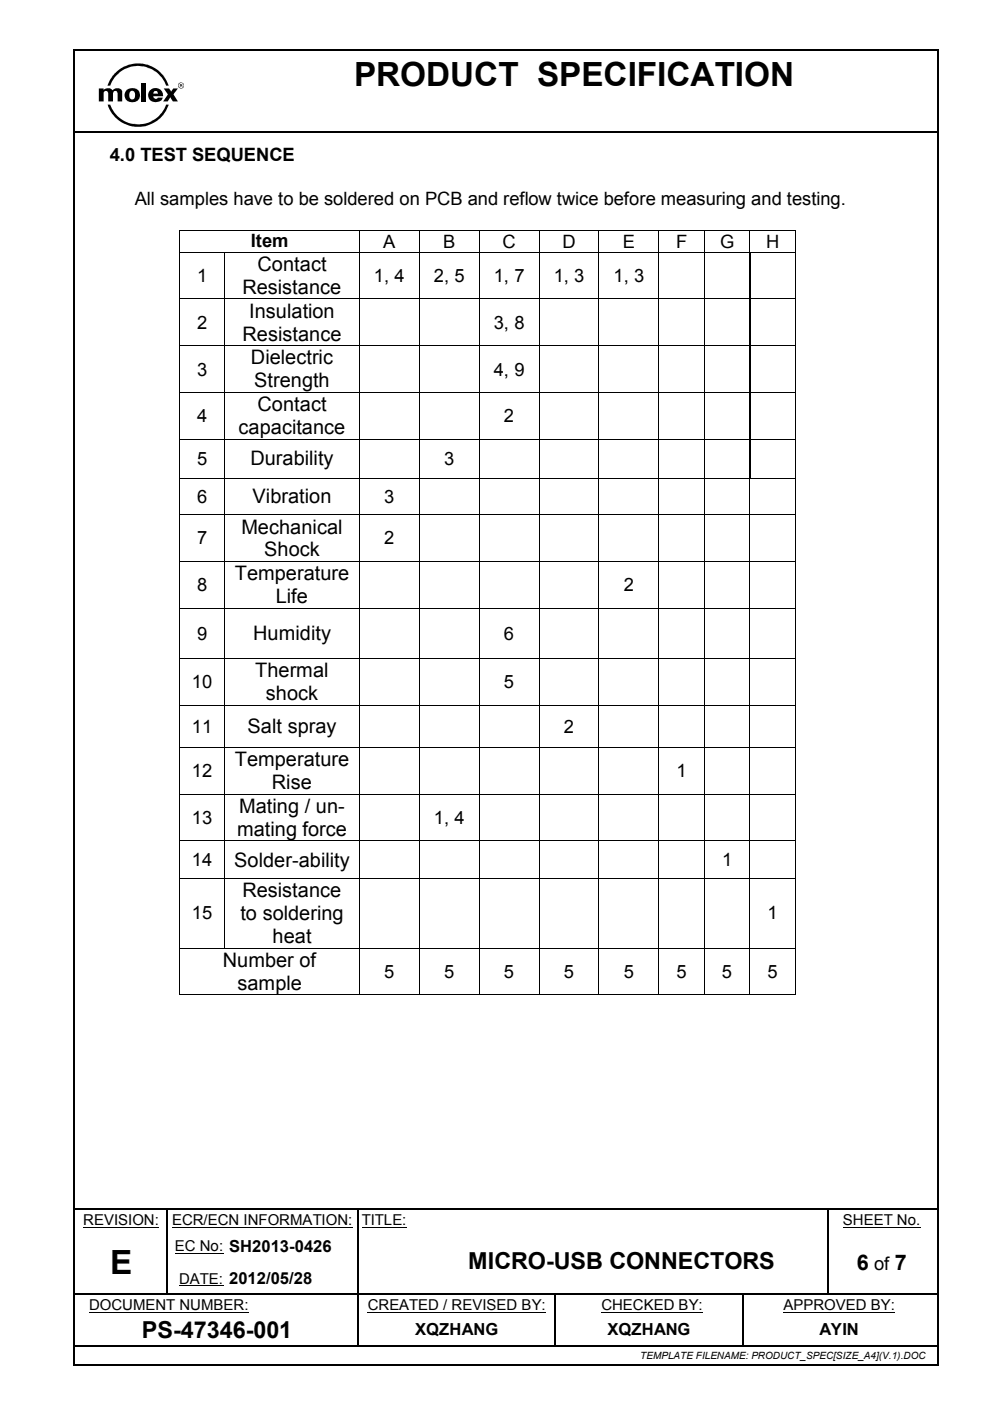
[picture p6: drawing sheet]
<svg xmlns="http://www.w3.org/2000/svg" width="210mm" height="297mm" viewBox="0 0 210 297" stroke-linecap="round" stroke-linejoin="round" font-family="sans-serif">
<g fill="none" stroke="#000" stroke-width=".34">
<path d="M15.7 10.7v278.6M15.9 10.5h182.7M198.8 10.7v278.6M15.9 27.9h182.7M15.9 256.4h19.3M35.5 256.4h40.4M76.2 256.4h11.8M88.3 256.4h87.2M175.8 256.4h22.4M76 279.1v6.1M117.7 279.1v6.1M15.9 285.4h59.9"/>
<path d="M15.9 289.5h182.7M76.2 285.4h41.4M117.9 285.4h39.5M157.7 285.4h40.5"/>
</g>
<g fill="none" stroke="#000" stroke-width=".21">
<path d="M38.1 48.9v4.5M38.1 53.6v9.7M38.2 48.8h37.9M38.2 53.5h9.3M47.6 53.6v9.7M47.7 53.5h28.4M76.2 48.9v4.5M76.2 53.6v9.7M76.3 48.8h12.5M76.3 53.5h12.5M88.9 48.9v4.5M88.9 53.6v9.7"/>
<path d="M89 48.8h12.5M89 53.5h12.5M101.6 48.9v4.5M101.6 53.6v9.7M101.7 48.8h12.5M101.7 53.5h12.5M114.3 48.9v4.5M114.3 53.6v9.7M114.4 48.8h12.5M114.4 53.5h12.5M127 48.9v4.5M127 53.6v9.7"/>
<path d="M127.1 48.8h12.5M127.1 53.5h12.5M139.7 48.9v4.5M139.7 53.6v9.7M139.8 48.8h9.5M139.8 53.5h9.5M149.4 48.9v4.5M149.4 53.6v9.7M149.4 48.8h9.5M149.4 53.5h9.5M159 48.9v4.5M159.1 48.8h9.5"/>
<path d="M159.3 53.5h9.3M168.7 48.9v4.5M168.7 53.6v9.7M38.1 63.5v9.7M38.1 73.4v9.7M38.2 63.4h9.3M38.2 73.3h9.3M47.6 63.5v9.7M47.6 73.4v9.7M47.7 63.4h28.4M47.7 73.3h28.4M76.2 63.5v9.7"/>
<path d="M76.2 73.4v9.7M76.3 63.4h12.5M76.3 73.3h12.5M88.9 63.5v9.7M88.9 73.4v9.7M89 63.4h12.5M89 73.3h12.5M101.6 63.5v9.7M101.6 73.4v9.7M101.7 63.4h12.5M101.7 73.3h12.5M114.3 63.5v9.7"/>
<path d="M114.3 73.4v9.7M114.4 63.4h12.5M114.4 73.3h12.5M127 63.5v9.7M127 73.4v9.7M127.1 63.4h12.5M127.1 73.3h12.5M139.7 63.5v9.7M139.7 73.4v9.7M139.8 63.4h9.5M139.8 73.3h9.5M149.4 63.5v9.7"/>
<path d="M149.4 73.4v9.7M149.4 63.4h9.5M149.4 73.3h9.5M159.1 63.4h9.5M159.1 73.3h9.5M168.7 63.5v9.7M168.7 73.4v9.7M38.1 83.3v9.7M38.1 93.2v8.1M38.2 83.2h9.3M38.2 93.1h9.3M47.6 83.3v9.7"/>
<path d="M47.6 93.2v8.1M47.7 83.2h28.4M47.7 93.1h28.4M76.2 83.3v9.7M76.2 93.2v8.1M76.3 83.2h12.5M76.3 93.1h12.5M88.9 83.3v9.7M88.9 93.2v8.1M89 83.2h12.5M89 93.1h12.5M101.6 83.3v9.7"/>
<path d="M101.6 93.2v8.1M101.7 83.2h12.5M101.7 93.1h12.5M114.3 83.3v9.7M114.3 93.2v8.1M114.4 83.2h12.5M114.4 93.1h12.5M127 83.3v9.7M127 93.2v8.1M127.1 83.2h12.5M127.1 93.1h12.5M139.7 83.3v9.7"/>
<path d="M139.7 93.2v8.1M139.8 83.2h9.5M139.8 93.1h9.5M149.4 83.3v9.7M149.4 93.2v8.1M149.4 83.2h9.5M149.4 93.1h9.5M159.1 83.2h9.5M159.1 93.1h9.5M168.7 83.3v9.7M168.7 93.2v8.1M38.1 101.4v7.7"/>
<path d="M38.1 109.2v9.8M38.1 119.1v9.8M38.2 101.3h9.3M38.2 109.1h9.3M38.2 119h9.3M47.6 101.4v7.7M47.6 109.2v9.8M47.6 119.1v9.8M47.7 101.3h28.4M47.7 109.1h28.4M47.7 119h28.4M76.2 101.4v7.7"/>
<path d="M76.2 109.2v9.8M76.2 119.1v9.8M76.3 101.3h12.5M76.3 109.1h12.5M76.3 119h12.5M88.9 101.4v7.7M88.9 109.2v9.8M88.9 119.1v9.8M89 101.3h12.5M89 109.1h12.5M89 119h12.5M101.6 101.4v7.7"/>
<path d="M101.6 109.2v9.8M101.6 119.1v9.8M101.7 101.3h12.5M101.7 109.1h12.5M101.7 119h12.5M114.3 101.4v7.7M114.3 109.2v9.8M114.3 119.1v9.8M114.4 101.3h12.5M114.4 109.1h12.5M114.4 119h12.5M127 101.4v7.7"/>
<path d="M127 109.2v9.8M127 119.1v9.8M127.1 101.3h12.5M127.1 109.1h12.5M127.1 119h12.5M139.7 101.4v7.7M139.7 109.2v9.8M139.7 119.1v9.8M139.8 101.3h9.5M139.8 109.1h9.5M139.8 119h9.5M149.4 101.4v7.7"/>
<path d="M149.4 109.2v9.8M149.4 119.1v9.8M149.4 101.3h9.5M149.4 109.1h9.5M149.4 119h9.5M159 101.4v7.7M159 109.2v9.8M159 119.1v9.8M159.1 109.1h9.5M159.1 119h9.5M159.3 101.3h9.3M168.7 101.4v7.7"/>
<path d="M168.7 109.2v9.8M168.7 119.1v9.8M38.1 129v10.4M38.1 139.6v9.8M38.2 128.9h9.3M38.2 139.5h9.3M47.6 129v10.4M47.6 139.6v9.8M47.7 128.9h28.4M47.7 139.5h28.4M76.2 129v10.4M76.2 139.6v9.8"/>
<path d="M76.3 128.9h12.5M76.3 139.5h12.5M88.9 129v10.4M88.9 139.6v9.8M89 128.9h12.5M89 139.5h12.5M101.6 129v10.4M101.6 139.6v9.8M101.7 128.9h12.5M101.7 139.5h12.5M114.3 129v10.4M114.3 139.6v9.8"/>
<path d="M114.4 128.9h12.5M114.4 139.5h12.5M127 129v10.4M127 139.6v9.8M127.1 128.9h12.5M127.1 139.5h12.5M139.7 129v10.4M139.7 139.6v9.8M139.8 128.9h9.5M139.8 139.5h9.5M149.4 129v10.4M149.4 139.6v9.8"/>
<path d="M149.4 128.9h9.5M149.4 139.5h9.5M159 129v10.4M159 139.6v9.8M159.1 128.9h9.5M159.1 139.5h9.5M168.7 129v10.4M168.7 139.6v9.8M38.1 149.6v8.8M38.1 158.5v9.8M38.2 149.5h9.3M38.2 158.5h9.3"/>
<path d="M47.6 149.6v8.8M47.6 158.5v9.8M47.7 149.5h28.4M47.7 158.5h28.4M76.2 149.6v8.8M76.2 158.5v9.8M76.3 149.5h12.5M76.3 158.5h12.5M88.9 149.6v8.8M88.9 158.5v9.8M89 149.5h12.5M89 158.5h12.5"/>
<path d="M101.6 149.6v8.8M101.6 158.5v9.8M101.7 149.5h12.5M101.7 158.5h12.5M114.3 149.6v8.8M114.3 158.5v9.8M114.4 149.5h12.5M114.4 158.5h12.5M127 149.6v8.8M127 158.5v9.8M127.1 149.5h12.5M127.1 158.5h12.5"/>
<path d="M139.7 149.6v8.8M139.7 158.5v9.8M139.8 149.5h9.5M139.8 158.5h9.5M149.4 149.6v8.8M149.4 158.5v9.8M149.4 149.5h9.5M149.4 158.5h9.5M159 149.6v8.8M159 158.5v9.8M159.1 149.5h9.5M159.1 158.5h9.5"/>
<path d="M168.7 149.6v8.8M168.7 158.5v9.8M38.1 168.5v9.7M38.1 178.4v7.7M38.2 168.4h9.3M38.2 178.3h9.3M47.6 168.5v9.7M47.6 178.4v7.7M47.7 168.4h28.4M47.7 178.3h28.4M76.2 168.5v9.7M76.2 178.4v7.7"/>
<path d="M76.3 168.4h12.5M76.3 178.3h12.5M88.9 168.5v9.7M88.9 178.4v7.7M89 168.4h12.5M89 178.3h12.5M101.6 168.5v9.7M101.6 178.4v7.7M101.7 168.4h12.5M101.7 178.3h12.5M114.3 168.5v9.7M114.3 178.4v7.7"/>
<path d="M114.4 168.4h12.5M114.4 178.3h12.5M127 168.5v9.7M127 178.4v7.7M127.1 168.4h12.5M127.1 178.3h12.5M139.7 168.5v9.7M139.7 178.4v7.7M139.8 168.4h9.5M139.8 178.3h9.5M149.4 168.5v9.7M149.4 178.4v7.7"/>
<path d="M149.4 168.4h9.5M149.4 178.3h9.5M159 168.5v9.7M159 178.4v7.7M159.1 168.4h9.5M159.1 178.3h9.5M168.7 168.5v9.7M168.7 178.4v7.7M38.1 186.3v14.6M38.2 186.2h9.3M47.6 186.3v14.6M47.7 186.2h28.4"/>
<path d="M76.2 186.3v14.6M76.3 186.2h12.5M88.9 186.3v14.6M89 186.2h12.5M101.6 186.3v14.6M101.7 186.2h12.5M114.3 186.3v14.6M114.4 186.2h12.5M127 186.3v14.6M127.1 186.2h12.5M139.7 186.3v14.6M139.8 186.2h9.5"/>
<path d="M149.4 186.3v14.6M149.4 186.2h9.5M159 186.3v14.6M159.1 186.2h9.5M168.7 186.3v14.6M38.1 201.1v9.7M38.2 201h9.3M38.2 210.9h37.9M47.7 201h28.4M76.2 201.1v9.7M76.3 201h12.5M76.3 210.9h12.5"/>
<path d="M88.9 201.1v9.7M89 201h12.5M89 210.9h12.5M101.6 201.1v9.7M101.7 201h12.5M101.7 210.9h12.5M114.3 201.1v9.7M114.4 201h12.5M114.4 210.9h12.5M127 201.1v9.7M127.1 201h12.5M127.1 210.9h12.5"/>
<path d="M139.7 201.1v9.7M139.8 201h9.5M139.8 210.9h9.5M149.4 201.1v9.7M149.4 201h9.5M149.4 210.9h9.5M159 201.1v9.7M159.1 201h9.5M159.1 210.9h9.5M168.7 201.1v9.7M17.7 260.2h16M18.9 278.2h33.8"/>
<path d="M36.5 260.2h38.3M37.1 265.7h10.2M38 272.6h9.3M76.7 260.2h9.5M78 278.2h37.7M127.5 278.2h21.5M166.1 278.2h23.7M178.7 260.2h16.5"/>
</g>
<g fill="#000">
<path d="M15.5 10.3h.4v.4h-.4zM198.6 10.3h.4v.4h-.4zM38 48.7h.2v.2h-.2zM38 53.4h.2v.2h-.2zM47.5 53.4h.2v.2h-.2zM76.1 48.7h.2v.2h-.2zM76.1 53.4h.2v.2h-.2zM88.8 48.7h.2v.2h-.2zM88.8 53.4h.2v.2h-.2zM101.5 48.7h.2v.2h-.2zM101.5 53.4h.2v.2h-.2zM114.2 48.7h.2v.2h-.2z"/>
<path d="M114.2 53.4h.2v.2h-.2zM126.9 48.7h.2v.2h-.2zM126.9 53.4h.2v.2h-.2zM139.6 48.7h.2v.2h-.2zM139.6 53.4h.2v.2h-.2zM149.3 48.7h.1v.2h-.1zM149.3 53.4h.1v.2h-.1zM158.9 53.4h.1v.2h-.1zM158.9 48.7h.2v.2h-.2zM159 53.4l.1 .2zM159.1 53.4h.2v.2h-.2zM168.6 48.7h.1v.2h-.1z"/>
<path d="M168.6 53.4h.1v.2h-.1zM38 63.3h.2v.2h-.2zM38 73.2h.2v.2h-.2zM47.5 63.3h.2v.2h-.2zM47.5 73.2h.2v.2h-.2zM76.1 63.3h.2v.2h-.2zM76.1 73.2h.2v.2h-.2zM88.8 63.3h.2v.2h-.2zM88.8 73.2h.2v.2h-.2zM101.5 63.3h.2v.2h-.2zM101.5 73.2h.2v.2h-.2zM114.2 63.3h.2v.2h-.2z"/>
<path d="M114.2 73.2h.2v.2h-.2zM126.9 63.3h.2v.2h-.2zM126.9 73.2h.2v.2h-.2zM139.6 63.3h.2v.2h-.2zM139.6 73.2h.2v.2h-.2zM149.3 63.3h.1v.2h-.1zM149.3 73.2h.1v.2h-.1zM158.9 63.3h.2v.2h-.2zM158.9 73.2h.2v.2h-.2zM168.6 63.3h.1v.2h-.1zM168.6 73.2h.1v.2h-.1zM38 83.1h.2v.2h-.2z"/>
<path d="M38 93h.2v.2h-.2zM47.5 83.1h.2v.2h-.2zM47.5 93h.2v.2h-.2zM76.1 83.1h.2v.2h-.2zM76.1 93h.2v.2h-.2zM88.8 83.1h.2v.2h-.2zM88.8 93h.2v.2h-.2zM101.5 83.1h.2v.2h-.2zM101.5 93h.2v.2h-.2zM114.2 83.1h.2v.2h-.2zM114.2 93h.2v.2h-.2zM126.9 83.1h.2v.2h-.2z"/>
<path d="M126.9 93h.2v.2h-.2zM139.6 83.1h.2v.2h-.2zM139.6 93h.2v.2h-.2zM149.3 83.1h.1v.2h-.1zM149.3 93h.1v.2h-.1zM158.9 83.1h.2v.2h-.2zM158.9 93h.2v.2h-.2zM168.6 83.1h.1v.2h-.1zM168.6 93h.1v.2h-.1zM38 101.3h.2v.1h-.2zM38 109.1h.2v.1h-.2zM38 119h.2v.1h-.2z"/>
<path d="M47.5 101.3h.2v.1h-.2zM47.5 109.1h.2v.1h-.2zM47.5 119h.2v.1h-.2zM76.1 101.3h.2v.1h-.2zM76.1 109.1h.2v.1h-.2zM76.1 119h.2v.1h-.2zM88.8 101.3h.2v.1h-.2zM88.8 109.1h.2v.1h-.2zM88.8 119h.2v.1h-.2zM101.5 101.3h.2v.1h-.2zM101.5 109.1h.2v.1h-.2zM101.5 119h.2v.1h-.2z"/>
<path d="M114.2 101.3h.2v.1h-.2zM114.2 109.1h.2v.1h-.2zM114.2 119h.2v.1h-.2zM126.9 101.3h.2v.1h-.2zM126.9 109.1h.2v.1h-.2zM126.9 119h.2v.1h-.2zM139.6 101.3h.2v.1h-.2zM139.6 109.1h.2v.1h-.2zM139.6 119h.2v.1h-.2zM149.3 101.3h.1v.1h-.1zM149.3 109.1h.1v.1h-.1zM149.3 119h.1v.1h-.1z"/>
<path d="M158.9 101.3h.1v.1h-.1zM158.9 109.1h.2v.1h-.2zM158.9 119h.2v.1h-.2zM159 101.3l.1 .1zM159.1 101.3h.2v.1h-.2zM168.6 101.3h.1v.1h-.1zM168.6 109.1h.1v.1h-.1zM168.6 119h.1v.1h-.1zM38 128.9h.2v.1h-.2zM38 139.4h.2v.2h-.2zM47.5 128.9h.2v.1h-.2zM47.5 139.4h.2v.2h-.2z"/>
<path d="M76.1 128.9h.2v.1h-.2zM76.1 139.4h.2v.2h-.2zM88.8 128.9h.2v.1h-.2zM88.8 139.4h.2v.2h-.2zM101.5 128.9h.2v.1h-.2zM101.5 139.4h.2v.2h-.2zM114.2 128.9h.2v.1h-.2zM114.2 139.4h.2v.2h-.2zM126.9 128.9h.2v.1h-.2zM126.9 139.4h.2v.2h-.2zM139.6 128.9h.2v.1h-.2zM139.6 139.4h.2v.2h-.2z"/>
<path d="M149.3 128.9h.1v.1h-.1zM149.3 139.4h.1v.2h-.1zM158.9 128.9h.2v.1h-.2zM158.9 139.4h.2v.2h-.2zM168.6 128.9h.1v.1h-.1zM168.6 139.4h.1v.2h-.1zM38 149.4h.2v.2h-.2zM38 158.4h.2v.1h-.2zM47.5 149.4h.2v.2h-.2zM47.5 158.4h.2v.1h-.2zM76.1 149.4h.2v.2h-.2zM76.1 158.4h.2v.1h-.2z"/>
<path d="M88.8 149.4h.2v.2h-.2zM88.8 158.4h.2v.1h-.2zM101.5 149.4h.2v.2h-.2zM101.5 158.4h.2v.1h-.2zM114.2 149.4h.2v.2h-.2zM114.2 158.4h.2v.1h-.2zM126.9 149.4h.2v.2h-.2zM126.9 158.4h.2v.1h-.2zM139.6 149.4h.2v.2h-.2zM139.6 158.4h.2v.1h-.2zM149.3 149.4h.1v.2h-.1zM149.3 158.4h.1v.1h-.1z"/>
<path d="M158.9 149.4h.2v.2h-.2zM158.9 158.4h.2v.1h-.2zM168.6 149.4h.1v.2h-.1zM168.6 158.4h.1v.1h-.1zM38 168.3h.2v.2h-.2zM38 178.2h.2v.2h-.2zM47.5 168.3h.2v.2h-.2zM47.5 178.2h.2v.2h-.2zM76.1 168.3h.2v.2h-.2zM76.1 178.2h.2v.2h-.2zM88.8 168.3h.2v.2h-.2zM88.8 178.2h.2v.2h-.2z"/>
<path d="M101.5 168.3h.2v.2h-.2zM101.5 178.2h.2v.2h-.2zM114.2 168.3h.2v.2h-.2zM114.2 178.2h.2v.2h-.2zM126.9 168.3h.2v.2h-.2zM126.9 178.2h.2v.2h-.2zM139.6 168.3h.2v.2h-.2zM139.6 178.2h.2v.2h-.2zM149.3 168.3h.1v.2h-.1zM149.3 178.2h.1v.2h-.1zM158.9 168.3h.2v.2h-.2zM158.9 178.2h.2v.2h-.2z"/>
<path d="M168.6 168.3h.1v.2h-.1zM168.6 178.2h.1v.2h-.1zM38 186.1h.2v.2h-.2zM47.5 186.1h.2v.2h-.2zM76.1 186.1h.2v.2h-.2zM88.8 186.1h.2v.2h-.2zM101.5 186.1h.2v.2h-.2zM114.2 186.1h.2v.2h-.2zM126.9 186.1h.2v.2h-.2zM139.6 186.1h.2v.2h-.2zM149.3 186.1h.1v.2h-.1zM158.9 186.1h.2v.2h-.2z"/>
<path d="M168.6 186.1h.1v.2h-.1zM38 200.9h.2v.2h-.2zM38 210.8h.2v.2h-.2zM47.5 200.9h.2v.2h-.2zM76.1 200.9h.2v.2h-.2zM76.1 210.8h.2v.2h-.2zM88.8 200.9h.2v.2h-.2zM88.8 210.8h.2v.2h-.2zM101.5 200.9h.2v.2h-.2zM101.5 210.8h.2v.2h-.2zM114.2 200.9h.2v.2h-.2zM114.2 210.8h.2v.2h-.2z"/>
<path d="M126.9 200.9h.2v.2h-.2zM126.9 210.8h.2v.2h-.2zM139.6 200.9h.2v.2h-.2zM139.6 210.8h.2v.2h-.2zM149.3 200.9h.1v.2h-.1zM149.3 210.8h.1v.2h-.1zM158.9 200.9h.2v.2h-.2zM158.9 210.8h.2v.2h-.2zM168.6 200.9h.1v.2h-.1zM168.6 210.8h.1v.2h-.1zM35.2 256.5h.2v.3h-.2zM35.2 256.2h.3v.3h-.3z"/>
<path d="M75.9 256.5h.2v.3h-.2zM75.9 256.2h.3v.3h-.3zM88 256.2h.3v.3h-.3zM175.5 256.5h.2v.3h-.2zM175.5 256.2h.3v.3h-.3zM198.2 256.2h.4v.3h-.4zM198.6 256.2v.3zM35.2 260.5h.2v.9h-.2zM35.2 267.4h.2v.9h-.2zM35.2 274.3h.2v.3h-.2zM47.3 274.3h.3v.3h-.3zM75.8 278.6h.4v.5h-.4z"/>
<path d="M75.9 260.5h.2v.9h-.2zM75.9 267.4h.2v.9h-.2zM75.9 274.3h.2v.5h-.2zM88 274.3h.2v.3h-.2zM117.6 278.6h.3v.5h-.3zM117.6 274.6h.3v.2h-.3zM117.6 274.3h.3v.3h-.3zM157.4 274.6h.2v.2h-.2zM157.4 274.3h.2v.3h-.2zM157.4 278.6h.2v.5h-.2zM175.5 260.5h.2v.9h-.2zM175.5 267.4h.2v.9h-.2z"/>
<path d="M175.5 274.3h.2v.3h-.2zM15.5 289.3h.4v.3h-.4zM75.8 285.2h.4v.4h-.4zM117.6 285.2h.3v.4h-.3zM157.4 285.2h.3v.4h-.3zM198.2 285.2h.4v.4h-.4zM198.5 285.2h.3v.4h-.3zM198.6 289.3h.4v.3h-.4z"/>
</g>
<g fill="none" stroke="#000" stroke-width=".25">
<path d="M159 53.6v9.7M159 63.5v9.7M159 73.4v9.7M159 83.3v9.7M159 93.2v8.1M35.3 256.8v3.7M76 256.8v3.7M175.6 256.8v3.7M15.9 274.4h19.3M35.3 261.4v6M35.3 268.3v6M35.4 274.4h11.9"/>
<path d="M47.6 274.4h28.3M76 261.4v6M76 268.3v6M76 274.8v3.8M76.1 274.4h11.9M88.2 274.4h29.4M117.7 274.8v3.8M117.9 274.4h39.5M157.5 274.8v3.8M157.5 279.1v6.1M157.6 274.4h17.9M175.6 261.4v6"/>
<path d="M175.6 268.3v6M175.7 274.4h22.9"/>
</g>
<g fill="#000">
<path d="M27.7 19.3a.66 .66 0 0 1 .7 .1 .66 .66 0 0 1 .3 .7 .7 .7 0 0 1-.7 1 .7 .7 0 0 1-.6-1zM26.9 19.1a1.56 1.56 0 0 0-.1 2.1 1.56 1.56 0 0 0 2 .3 1.52 1.52 0 0 0 .7-2 1.52 1.52 0 0 0-1.9-.7z" fill-rule="evenodd"/>
<path d="M24.4 15.5a6.8 6.8 0 0 1 11.4 2.7h-.6a6.3 6.3 0 0 0-5.9-4.2 6.3 6.3 0 0 0-5.9 4.2h-.6l.7-1.5z" fill-rule="evenodd"/>
<path d="M34.7 18.8h1.2l.4 .6 .4-.6h1l-.9 1.2 .9 1.5h-1l-.6-.9-.5 .9h-1l1-1.5z" fill-rule="evenodd"/>
<path d="M37.8 18.1a.61 .61 0 0 1 1.2 0 .61 .61 0 0 1-1.2 0zM37.8 18.1a.55 .55 0 0 0 1.1 0 .55 .55 0 0 0-1.1 0z" fill-rule="evenodd"/>
<path d="M38.3 17.9l.2 .1-.2 .1zM38.1 17.8v.6h.2v-.2l.4 .2-.1-.5z" fill-rule="evenodd"/>
<path d="M21 18.8h1v.2a1.31 1.31 0 0 1 1.9 .1l.7-.4h.6l.6 .4 .1 .2v2.2h-1v-1.8a.49 .49 0 0 0-.5-.4 .49 .49 0 0 0-.4 .4v1.8h-1.1v-1.8a.52 .52 0 0 0-.4-.4 .52 .52 0 0 0-.5 .3v1.9h-1z" fill-rule="evenodd"/>
<path d="M30 17.6h1v3.9h-1z" fill-rule="evenodd"/>
<path d="M31.9 19.1a1.54 1.54 0 0 0-.2 2 1.54 1.54 0 0 0 2 .4 1.08 1.08 0 0 0 .8-.8h-1.1a.5 .5 0 0 1-.5 .2 .5 .5 0 0 1-.4-.5h2.1a1.62 1.62 0 0 0-.9-1.6 1.62 1.62 0 0 0-1.8 .3zM32.7 19.3h.6l.2 .6h-1z" fill-rule="evenodd"/>
<path d="M22.8 22.2h.6a6.3 6.3 0 0 0 5.9 4.2 6.3 6.3 0 0 0 5.9-4.2h.6a6.6 6.6 0 0 1-6 4.6h-1.1a6.5 6.5 0 0 1-5.9-4.6z" fill-rule="evenodd"/>
</g>
<g font-size="7.1">
<text x="75.1" y="18.2">PRODUCT SPECIFICATION</text>
<text x="23.3" y="270.1">E</text>
</g>
<g font-size="5">
<text x="99.3" y="269">MICRO-USB CONNECTORS</text>
<text x="30.1" y="283.7">PS-47346-001</text>
</g>
<g font-size="4.6">
<text x="181.7" y="269.2">6</text>
<text x="189.7" y="269.2">7</text>
</g>
<g font-size="4.2">
<text x="54.6" y="57.4">Contact</text>
<text x="51.4" y="62.3">Resistance</text>
<text x="52.8" y="67.4">Insulation</text>
<text x="51.4" y="72.2">Resistance</text>
<text x="53.2" y="77.3">Dielectric</text>
<text x="53.9" y="82.1">Strength</text>
<text x="54.6" y="87.2">Contact</text>
<text x="50.6" y="92">capacitance</text>
<text x="53.1" y="98.7">Durability</text>
<text x="53.6" y="106.7">Vibration</text>
<text x="51.2" y="113.1">Mechanical</text>
<text x="56" y="118">Shock</text>
<text x="49.8" y="123">Temperature</text>
<text x="58.5" y="127.9">Life</text>
<text x="53.7" y="135.7">Humidity</text>
<text x="54.1" y="143.6">Thermal</text>
<text x="56.4" y="148.4">shock</text>
<text x="52.5" y="155.4">Salt spray</text>
<text x="49.8" y="162.5">Temperature</text>
<text x="57.7" y="167.3">Rise</text>
<text x="50.7" y="172.4">Mating / un-</text>
<text x="50.2" y="177.2">mating force</text>
<text x="49.7" y="183.7">Solder-ability</text>
<text x="51.4" y="190.2">Resistance</text>
<text x="51" y="195.1">to soldering</text>
<text x="57.8" y="199.9">heat</text>
<text x="47.2" y="205">Number of</text>
<text x="50.3" y="209.8">sample</text>
</g>
<g font-size="3.9">
<text x="23.3" y="34">4.0 TEST SEQUENCE</text>
<text x="28.6" y="43.4">All samples have to be soldered on PCB and reflow twice before measuring and testing.</text>
<text x="53.2" y="52.5">Item</text>
<text x="81.2" y="52.5">A</text>
<text x="93.9" y="52.5">B</text>
<text x="106.6" y="52.5">C</text>
<text x="119.3" y="52.5">D</text>
<text x="132" y="52.5">E</text>
<text x="143.3" y="52.5">F</text>
<text x="152.7" y="52.5">G</text>
<text x="162.4" y="52.5">H</text>
<text x="41.8" y="59.8">1</text>
<text x="79.3" y="59.8">1, 4</text>
<text x="92" y="59.8">2, 5</text>
<text x="104.7" y="59.8">1, 7</text>
<text x="117.4" y="59.8">1, 3</text>
<text x="130.1" y="59.8">1, 3</text>
<text x="41.8" y="69.7">2</text>
<text x="104.7" y="69.7">3, 8</text>
<text x="41.8" y="79.6">3</text>
<text x="104.7" y="79.6">4, 9</text>
<text x="41.8" y="89.5">4</text>
<text x="106.9" y="89.5">2</text>
<text x="41.8" y="98.6">5</text>
<text x="94.2" y="98.6">3</text>
<text x="41.8" y="106.6">6</text>
<text x="81.4" y="106.6">3</text>
<text x="41.8" y="115.4">7</text>
<text x="81.4" y="115.4">2</text>
<text x="41.8" y="125.3">8</text>
<text x="132.3" y="125.3">2</text>
<text x="41.8" y="135.6">9</text>
<text x="106.9" y="135.6">6</text>
<text x="40.7" y="145.9">10</text>
<text x="106.9" y="145.9">5</text>
<text x="40.7" y="155.3">11</text>
<text x="119.6" y="155.3">2</text>
<text x="40.7" y="164.8">12</text>
<text x="143.4" y="164.8">1</text>
<text x="40.7" y="174.7">13</text>
<text x="92" y="174.7">1, 4</text>
<text x="40.7" y="183.6">14</text>
<text x="153.1" y="183.6">1</text>
<text x="40.7" y="194.9">15</text>
<text x="162.7" y="194.9">1</text>
<text x="81.4" y="207.3">5</text>
<text x="94.1" y="207.3">5</text>
<text x="106.8" y="207.3">5</text>
<text x="119.5" y="207.3">5</text>
<text x="132.2" y="207.3">5</text>
<text x="143.4" y="207.3">5</text>
<text x="153.1" y="207.3">5</text>
<text x="162.7" y="207.3">5</text>
<text x="185.3" y="269.2">of</text>
</g>
<g font-size="3.5">
<text x="88.1" y="283.1">XQZHANG</text>
<text x="128.8" y="283.1">XQZHANG</text>
<text x="173.7" y="283.1">AYIN</text>
</g>
<g font-size="3.2">
<text x="17.7" y="259.8">REVISION:</text>
<text x="36.5" y="259.8">ECR/ECN INFORMATION:</text>
<text x="76.7" y="259.8">TITLE:</text>
<text x="178.7" y="259.8">SHEET No.</text>
<text x="37.1" y="265.3">EC No: SH2013-0426</text>
<text x="38" y="272.2">DATE: 2012/05/28</text>
<text x="18.9" y="277.8">DOCUMENT NUMBER:</text>
<text x="78" y="277.8">CREATED / REVISED BY:</text>
<text x="127.5" y="277.8">CHECKED BY:</text>
<text x="166.1" y="277.8">APPROVED BY:</text>
</g>
<text font-size="2.1" x="135.8" y="288.1">TEMPLATE FILENAME: PRODUCT_SPEC[SIZE_A4](V.1).DOC</text>
</svg>
